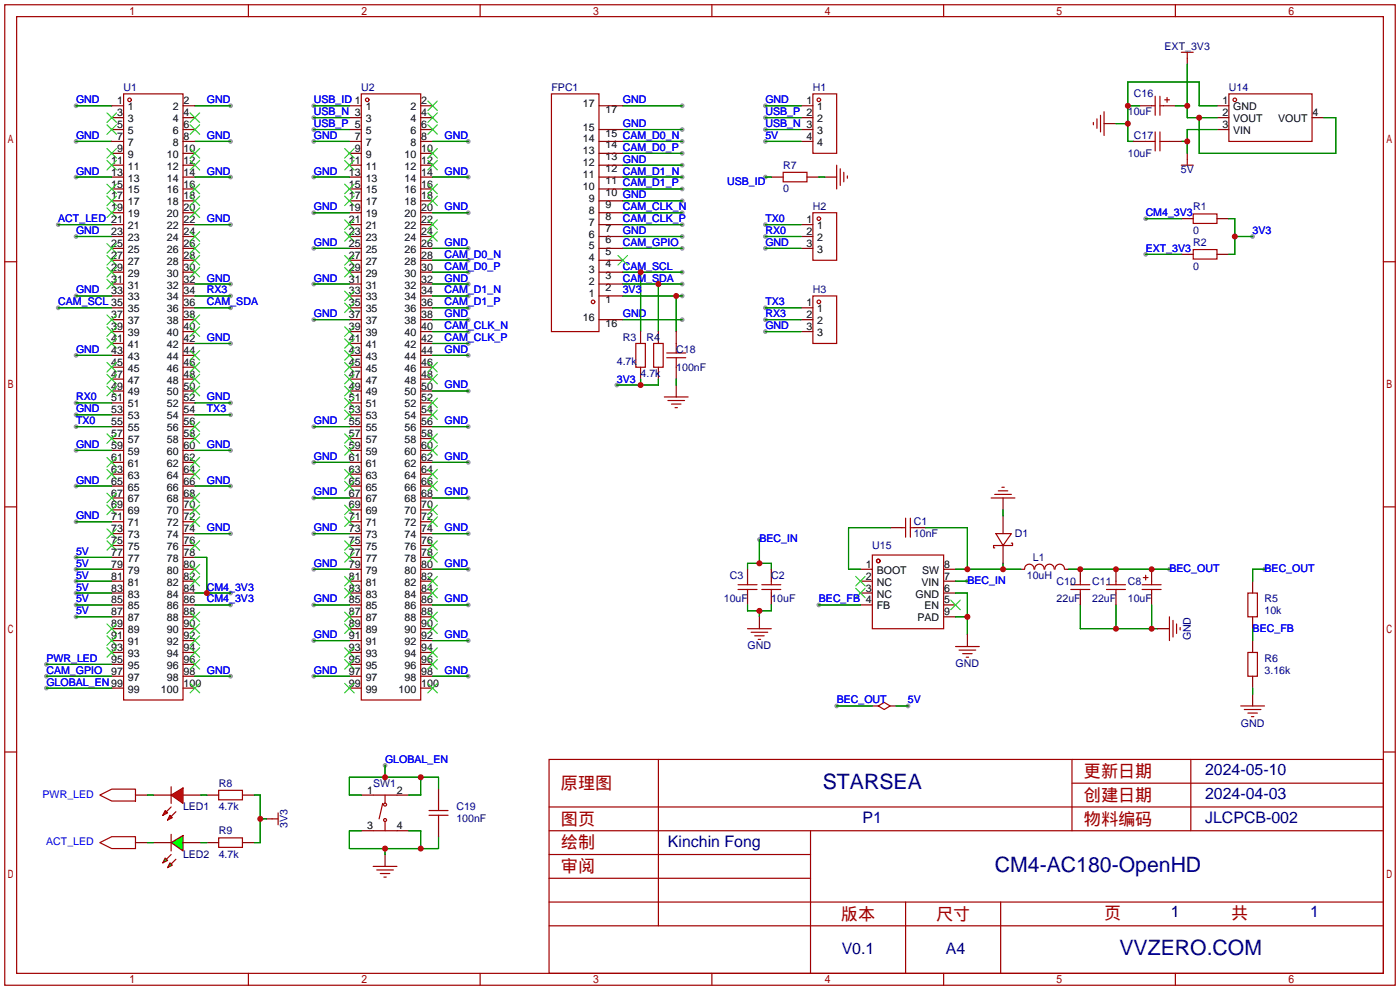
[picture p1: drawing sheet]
<svg xmlns="http://www.w3.org/2000/svg" width="299mm" height="212mm" viewBox="0 0 299 212" stroke-linecap="round" stroke-linejoin="round" font-family="sans-serif">
<g fill="#999">
<circle cx="16.3" cy="22.6" r=".51"/>
<circle cx="49.3" cy="22.6" r=".51"/>
<circle cx="16.3" cy="30.2" r=".51"/>
<circle cx="49.3" cy="30.2" r=".51"/>
<circle cx="16.3" cy="37.8" r=".51"/>
<circle cx="49.3" cy="37.8" r=".51"/>
<circle cx="49.3" cy="48" r=".51"/>
<circle cx="16.3" cy="50.5" r=".51"/>
<circle cx="49.3" cy="60.7" r=".51"/>
<circle cx="16.3" cy="63.2" r=".51"/>
<circle cx="49.3" cy="73.4" r=".51"/>
<circle cx="16.3" cy="75.9" r=".51"/>
<circle cx="49.3" cy="86.1" r=".51"/>
<circle cx="16.3" cy="88.6" r=".51"/>
<circle cx="16.3" cy="96.3" r=".51"/>
<circle cx="49.3" cy="96.3" r=".51"/>
<circle cx="16.3" cy="103.9" r=".51"/>
<circle cx="49.3" cy="103.9" r=".51"/>
<circle cx="16.3" cy="111.5" r=".51"/>
<circle cx="49.3" cy="114" r=".51"/>
<circle cx="49.3" cy="144.5" r=".51"/>
<circle cx="67.1" cy="30.2" r=".51"/>
<circle cx="100.1" cy="30.2" r=".51"/>
<circle cx="67.1" cy="37.8" r=".51"/>
<circle cx="100.1" cy="37.8" r=".51"/>
<circle cx="67.1" cy="45.5" r=".51"/>
<circle cx="100.1" cy="45.5" r=".51"/>
<circle cx="67.1" cy="53.1" r=".51"/>
<circle cx="100.1" cy="53.1" r=".51"/>
<circle cx="67.1" cy="60.7" r=".51"/>
<circle cx="100.1" cy="60.7" r=".51"/>
<circle cx="67.1" cy="68.3" r=".51"/>
<circle cx="100.1" cy="68.3" r=".51"/>
<circle cx="100.1" cy="75.9" r=".51"/>
<circle cx="100.1" cy="83.6" r=".51"/>
<circle cx="67.1" cy="91.2" r=".51"/>
<circle cx="100.1" cy="91.2" r=".51"/>
<circle cx="67.1" cy="98.8" r=".51"/>
<circle cx="67.1" cy="106.4" r=".51"/>
<circle cx="100.1" cy="106.4" r=".51"/>
<circle cx="67.1" cy="114" r=".51"/>
<circle cx="100.1" cy="114" r=".51"/>
<circle cx="67.1" cy="121.7" r=".51"/>
<circle cx="100.1" cy="121.7" r=".51"/>
<circle cx="67.1" cy="129.3" r=".51"/>
<circle cx="100.1" cy="129.3" r=".51"/>
<circle cx="67.1" cy="136.9" r=".51"/>
<circle cx="100.1" cy="136.9" r=".51"/>
<circle cx="67.1" cy="144.5" r=".51"/>
<circle cx="100.1" cy="144.5" r=".51"/>
<circle cx="16.3" cy="119.1" r=".51"/>
<circle cx="16.3" cy="121.7" r=".51"/>
<circle cx="16.3" cy="124.2" r=".51"/>
<circle cx="16.3" cy="126.7" r=".51"/>
<circle cx="16.3" cy="129.3" r=".51"/>
<circle cx="16.3" cy="131.8" r=".51"/>
<circle cx="9.9" cy="142" r=".51"/>
<circle cx="12.4" cy="48" r=".51"/>
<circle cx="67.1" cy="22.6" r=".51"/>
<circle cx="67.1" cy="25.1" r=".51"/>
<circle cx="67.1" cy="27.7" r=".51"/>
<circle cx="145.8" cy="22.6" r=".51"/>
<circle cx="145.8" cy="27.7" r=".51"/>
<circle cx="145.8" cy="35.3" r=".51"/>
<circle cx="145.8" cy="42.9" r=".51"/>
<circle cx="145.8" cy="50.5" r=".51"/>
<circle cx="145.8" cy="68.3" r=".51"/>
<circle cx="145.8" cy="30.2" r=".51"/>
<circle cx="145.8" cy="32.8" r=".51"/>
<circle cx="145.8" cy="37.8" r=".51"/>
<circle cx="145.8" cy="40.4" r=".51"/>
<circle cx="145.8" cy="45.5" r=".51"/>
<circle cx="145.8" cy="48" r=".51"/>
<circle cx="145.8" cy="53.1" r=".51"/>
<circle cx="145.8" cy="58.2" r=".51"/>
<circle cx="145.8" cy="60.7" r=".51"/>
<circle cx="145.8" cy="63.2" r=".51"/>
<circle cx="49.3" cy="126.7" r=".51"/>
<circle cx="49.3" cy="129.3" r=".51"/>
<circle cx="244.9" cy="46.7" r=".51"/>
<circle cx="244.9" cy="54.4" r=".51"/>
<circle cx="267.7" cy="50.5" r=".51"/>
<circle cx="9.9" cy="144.5" r=".51"/>
<circle cx="12.4" cy="65.8" r=".51"/>
<circle cx="49.3" cy="65.8" r=".51"/>
<circle cx="131.8" cy="82.3" r=".51"/>
<circle cx="100.1" cy="55.6" r=".51"/>
<circle cx="100.1" cy="58.2" r=".51"/>
<circle cx="100.1" cy="63.2" r=".51"/>
<circle cx="100.1" cy="65.8" r=".51"/>
<circle cx="100.1" cy="70.9" r=".51"/>
<circle cx="100.1" cy="73.4" r=".51"/>
<circle cx="9.9" cy="147.1" r=".51"/>
<circle cx="82.3" cy="163.6" r=".51"/>
<circle cx="206.8" cy="124.2" r=".51"/>
<circle cx="249.9" cy="121.7" r=".51"/>
<circle cx="270.3" cy="121.7" r=".51"/>
<circle cx="175" cy="129.3" r=".51"/>
<circle cx="163.6" cy="22.6" r=".51"/>
<circle cx="163.6" cy="25.1" r=".51"/>
<circle cx="163.6" cy="27.7" r=".51"/>
<circle cx="163.6" cy="30.2" r=".51"/>
<circle cx="178.8" cy="150.9" r=".51"/>
<circle cx="194.1" cy="150.9" r=".51"/>
<circle cx="163.6" cy="37.8" r=".51"/>
<circle cx="100.1" cy="98.8" r=".51"/>
<circle cx="16.3" cy="91.2" r=".51"/>
<circle cx="16.3" cy="86.1" r=".51"/>
<circle cx="49.3" cy="63.2" r=".51"/>
<circle cx="49.3" cy="88.6" r=".51"/>
<circle cx="163.6" cy="48" r=".51"/>
<circle cx="163.6" cy="50.5" r=".51"/>
<circle cx="163.6" cy="53.1" r=".51"/>
<circle cx="163.6" cy="65.8" r=".51"/>
<circle cx="163.6" cy="68.3" r=".51"/>
<circle cx="163.6" cy="70.9" r=".51"/>
<circle cx="162.3" cy="115.3" r=".51"/>
</g>
<g fill="none" stroke="#a10000" stroke-width=".25">
<path d="M1 1h297.2v209.6h-297.2zM3.6 3.6h292.1v204.4h-292.1zM53.1 1v2.6M102.6 1v2.6M152.1 1v2.6M201.7 1v2.6M251.2 1v2.6M252.5 11.2h2.5M253.7 11.2v1.2M26.4 20.1h12.7v129.5h-12.7zM77.2 20.1h12.7v129.5h-12.7zM173.7 20.1h5.1v12.7h-5.1z"/>
<path d="M233.7 26.2v.5M234.4 25.4v2M235.2 24.6v3.6M236 23.9v5.1M244.9 30.2h2M246.1 22.6h.8M246.9 20.6v4M246.9 28.2v4.1M247.9 20.6v4M247.9 28.2v4.1M247.9 22.6h.8M247.9 30.2h2"/>
<path d="M248.9 21.3h1M249.4 20.8v1M252.5 35.3h2.5M253.7 34v1.3M262.6 20.1h17.8v10.1h-17.8zM1 55.9h2.6M255 45.7h5.1v2.1h-5.1zM255 53.3h5.1v2.1h-5.1zM295.7 55.9h2.5M135.9 73.4h2v5.1h-2zM139.7 73.4h2v5.1h-2zM142.5 76.5h4.1"/>
<path d="M142.5 75.4h4.1M144.5 73.4v2M144.5 76.5v2M142 84.8h5.1M142.7 85.6h3.6M143.5 86.4h2M144.3 87.1h.5M1 108.3h2.6M295.7 108.3h2.5M1 160.7h2.6M36.6 168.1v3.6M117.3 162.3h178.4v45.7h-178.4z"/>
<path d="M117.3 177.5h178.4M117.3 172.5h178.4M140.7 162.3v35.6M173.2 177.5v30.5M229.1 162.3v15.2M229.1 167.4h66.6M254.5 162.3v15.2M295.7 160.7h2.5M117.3 182.6h55.9M117.3 197.9h178.4M117.3 192.8h178.4M117.3 187.7h55.9"/>
<path d="M193.5 192.8v15.2M213.9 192.8v15.2M53.1 208v2.6M102.6 208v2.6M152.1 208v2.6M201.7 208v2.6M251.2 208v2.6"/>
<circle cx="27.7" cy="21.3" r=".38"/>
<circle cx="78.5" cy="21.3" r=".38"/>
<circle cx="175" cy="21.3" r=".38"/>
<circle cx="263.9" cy="21.3" r=".38"/>
</g>
<g fill="none" stroke="#008700" stroke-width=".25">
<path d="M253.7 13.7v11.4h6.4M16.3 22.6h7.6M16.3 30.2h7.6M16.3 37.8h7.6M41.7 22.6h7.6M41.7 30.2h7.6M41.7 37.8h7.6M67.1 22.6h7.6M67.1 30.2h7.6M67.1 37.8h7.6M67.1 25.1h7.6M67.1 27.7h7.6"/>
<path d="M92.5 30.2h7.6M92.5 37.8h7.6M133.1 22.6h12.7M133.1 30.2h12.7M133.1 37.8h12.7M133.1 27.7h12.7M133.1 35.3h12.7M133.1 32.8h12.7M238.5 26.4h2.5M241 22.6h2.6M251.2 22.6h2.5M252.5 30.2h1.2"/>
<path d="M256.3 25.1v7.7h29.2v-7.7h-2.5M260.1 22.6h-3.8v-5.1h-15.3v12.7h1.3M260.1 27.7h-6.4v5.1M12.4 48h11.5M16.3 50.5h7.6M41.7 48h7.6M67.1 45.5h7.6M67.1 53.1h7.6M92.5 45.5h7.6M92.5 53.1h7.6M92.5 58.2h7.6M92.5 55.6h7.6"/>
<path d="M133.1 48h12.7M133.1 50.5h12.7M133.1 45.5h12.7M133.1 53.1h12.7M133.1 42.9h12.7M133.1 40.4h12.7M133.1 58.2h12.7M136.9 58.2v12.7M244.9 46.7h7.6M244.9 54.4h7.6M262.6 46.7h1.3v7.7h-1.3M263.9 50.5h3.8"/>
<path d="M12.4 65.8h11.5M16.3 63.2h7.6M16.3 75.9h7.6M41.7 60.7h7.6M41.7 73.4h7.6M41.7 65.8h7.6M67.1 60.7h7.6M67.1 68.3h7.6M92.5 60.7h7.6M92.5 63.2h7.6M92.5 73.4h7.6M92.5 75.9h7.6"/>
<path d="M92.5 68.3h7.6M92.5 65.8h7.6M92.5 70.9h7.6M133.1 60.7h12.7M133.1 63.2h12.7M133.1 68.3h12.7M140.7 60.7v10.2M144.5 63.2v7.7M16.3 88.6h7.6M16.3 96.3h7.6M41.7 86.1h7.6M41.7 96.3h7.6"/>
<path d="M67.1 91.2h7.6M67.1 98.8h7.6M92.5 83.6h7.6M92.5 91.2h7.6M136.9 81v1.3M140.7 81v1.3h-8.9M144.5 81v1.3M16.3 103.9h7.6M16.3 111.5h7.6M16.3 119.1h7.6M41.7 103.9h7.6M41.7 114h7.6"/>
<path d="M41.7 119.1h2.5v7.6M67.1 114h7.6M67.1 106.4h7.6M92.5 114h7.6M92.5 106.4h7.6M16.3 121.7h7.6M16.3 129.3h7.6M16.3 124.2h7.6M16.3 126.7h7.6M16.3 131.8h7.6M41.7 129.3h7.6M41.7 126.7h7.6"/>
<path d="M67.1 121.7h7.6M67.1 129.3h7.6M67.1 136.9h7.6M92.5 121.7h7.6M92.5 129.3h7.6M92.5 136.9h7.6M9.9 144.5h14M9.9 142h14M9.9 147.1h14M41.7 144.5h7.6M67.1 144.5h7.6M92.5 144.5h7.6"/>
</g>
<g fill="none" stroke="#870000" stroke-width=".25">
<path d="M253.7 12.4v1.3M23.9 22.6h2.5M23.9 25.1h2.5M23.9 27.7h2.5M23.9 30.2h2.5M23.9 32.8h2.5M23.9 35.3h2.5M23.9 37.8h2.5M39.1 22.6h2.6M39.1 25.1h2.6M39.1 27.7h2.6M39.1 30.2h2.6"/>
<path d="M39.1 32.8h2.6M39.1 35.3h2.6M39.1 37.8h2.6M74.7 22.6h2.5M74.7 25.1h2.5M74.7 27.7h2.5M74.7 30.2h2.5M74.7 32.8h2.5M74.7 35.3h2.5M74.7 37.8h2.5M89.9 22.6h2.6M89.9 25.1h2.6"/>
<path d="M89.9 27.7h2.6M89.9 30.2h2.6M89.9 32.8h2.6M89.9 35.3h2.6M89.9 37.8h2.6M171.2 22.6h2.5M171.2 25.1h2.5M171.2 27.7h2.5M171.2 30.2h2.5M236 26.4h2.5M242.3 30.2h2.6M243.6 22.6h2.5"/>
<path d="M248.7 22.6h2.5M249.9 30.2h2.6M253.7 32.8v1.2M260.1 22.6h2.5M260.1 25.1h2.5M260.1 27.7h2.5M280.4 25.1h2.6M23.9 40.4h2.5M23.9 42.9h2.5M23.9 45.5h2.5M23.9 48h2.5M23.9 50.5h2.5"/>
<path d="M23.9 53.1h2.5M23.9 55.6h2.5M23.9 58.2h2.5M39.1 40.4h2.6M39.1 42.9h2.6M39.1 45.5h2.6M39.1 48h2.6M39.1 50.5h2.6M39.1 53.1h2.6M39.1 55.6h2.6M39.1 58.2h2.6M74.7 40.4h2.5"/>
<path d="M74.7 42.9h2.5M74.7 45.5h2.5M74.7 48h2.5M74.7 50.5h2.5M74.7 53.1h2.5M74.7 55.6h2.5M74.7 58.2h2.5M89.9 40.4h2.6M89.9 42.9h2.6M89.9 45.5h2.6M89.9 48h2.6M89.9 50.5h2.6"/>
<path d="M89.9 53.1h2.6M89.9 55.6h2.6M89.9 58.2h2.6M252.5 46.7h2.5M252.5 54.4h2.5M260.1 46.7h2.5M260.1 54.4h2.5M23.9 60.7h2.5M23.9 63.2h2.5M23.9 65.8h2.5M23.9 68.3h2.5M23.9 70.9h2.5"/>
<path d="M23.9 73.4h2.5M23.9 75.9h2.5M23.9 78.5h2.5M39.1 60.7h2.6M39.1 63.2h2.6M39.1 65.8h2.6M39.1 68.3h2.6M39.1 70.9h2.6M39.1 73.4h2.6M39.1 75.9h2.6M39.1 78.5h2.6M74.7 60.7h2.5"/>
<path d="M74.7 63.2h2.5M74.7 65.8h2.5M74.7 68.3h2.5M74.7 70.9h2.5M74.7 73.4h2.5M74.7 75.9h2.5M74.7 78.5h2.5M89.9 60.7h2.6M89.9 63.2h2.6M89.9 65.8h2.6M89.9 68.3h2.6M89.9 70.9h2.6"/>
<path d="M89.9 73.4h2.6M89.9 75.9h2.6M89.9 78.5h2.6M136.9 70.9v2.5M136.9 78.5v2.5M140.7 70.9v2.5M140.7 78.5v2.5M144.5 70.9v2.5M144.5 78.5v2.5M23.9 98.8h2.5M23.9 96.3h2.5M23.9 93.7h2.5"/>
<path d="M23.9 91.2h2.5M23.9 81h2.5M23.9 88.6h2.5M23.9 83.6h2.5M23.9 86.1h2.5M39.1 98.8h2.6M39.1 96.3h2.6M39.1 93.7h2.6M39.1 91.2h2.6M39.1 81h2.6M39.1 88.6h2.6M39.1 83.6h2.6"/>
<path d="M39.1 86.1h2.6M74.7 98.8h2.5M74.7 96.3h2.5M74.7 93.7h2.5M74.7 91.2h2.5M74.7 81h2.5M74.7 88.6h2.5M74.7 83.6h2.5M74.7 86.1h2.5M89.9 98.8h2.6M89.9 96.3h2.6M89.9 93.7h2.6"/>
<path d="M89.9 91.2h2.6M89.9 81h2.6M89.9 88.6h2.6M89.9 83.6h2.6M89.9 86.1h2.6M144.5 82.3v2.5M23.9 119.1h2.5M23.9 116.6h2.5M23.9 114h2.5M23.9 111.5h2.5M23.9 109h2.5M23.9 106.4h2.5"/>
<path d="M23.9 103.9h2.5M23.9 101.3h2.5M39.1 119.1h2.6M39.1 116.6h2.6M39.1 114h2.6M39.1 111.5h2.6M39.1 109h2.6M39.1 106.4h2.6M39.1 103.9h2.6M39.1 101.3h2.6M74.7 119.1h2.5M74.7 116.6h2.5"/>
<path d="M74.7 114h2.5M74.7 111.5h2.5M74.7 109h2.5M74.7 106.4h2.5M74.7 103.9h2.5M74.7 101.3h2.5M89.9 119.1h2.6M89.9 116.6h2.6M89.9 114h2.6M89.9 111.5h2.6M89.9 109h2.6M89.9 106.4h2.6"/>
<path d="M89.9 103.9h2.6M89.9 101.3h2.6M23.9 139.4h2.5M23.9 136.9h2.5M23.9 134.4h2.5M23.9 131.8h2.5M23.9 129.3h2.5M23.9 126.7h2.5M23.9 124.2h2.5M23.9 121.7h2.5M39.1 139.4h2.6M39.1 136.9h2.6"/>
<path d="M39.1 134.4h2.6M39.1 131.8h2.6M39.1 129.3h2.6M39.1 126.7h2.6M39.1 124.2h2.6M39.1 121.7h2.6M74.7 139.4h2.5M74.7 136.9h2.5M74.7 134.4h2.5M74.7 131.8h2.5M74.7 129.3h2.5M74.7 126.7h2.5"/>
<path d="M74.7 124.2h2.5M74.7 121.7h2.5M89.9 139.4h2.6M89.9 136.9h2.6M89.9 134.4h2.6M89.9 131.8h2.6M89.9 129.3h2.6M89.9 126.7h2.6M89.9 124.2h2.6M89.9 121.7h2.6M23.9 147.1h2.5M23.9 144.5h2.5"/>
<path d="M23.9 142h2.5M39.1 147.1h2.6M39.1 144.5h2.6M39.1 142h2.6M74.7 147.1h2.5M74.7 144.5h2.5M74.7 142h2.5M89.9 147.1h2.6M89.9 144.5h2.6M89.9 142h2.6"/>
</g>
<g fill="none" stroke="#3c3" stroke-width=".25">
<path d="M22.9 24.1l2 2.1M22.9 26.7l2 2M22.9 31.8l2 2M22.9 34.3l2 2M22.9 39.4l2 2M24.9 24.1l-2 2.1M24.9 26.7l-2 2M24.9 31.8l-2 2M24.9 34.3l-2 2M24.9 39.4l-2 2M40.6 39.4l2.1 2M40.6 34.3l2.1 2"/>
<path d="M40.6 31.8l2.1 2M40.6 26.7l2.1 2M40.6 24.1l2.1 2.1M42.7 24.1l-2.1 2.1M42.7 26.7l-2.1 2M42.7 39.4l-2.1 2M42.7 34.3l-2.1 2M42.7 31.8l-2.1 2M73.7 31.8l2 2M73.7 34.3l2 2M73.7 39.4l2 2M75.7 31.8l-2 2"/>
<path d="M75.7 34.3l-2 2M75.7 39.4l-2 2M91.4 39.4l2.1 2M91.4 34.3l2.1 2M91.4 31.8l2.1 2M91.4 26.7l2.1 2M91.4 24.1l2.1 2.1M91.4 21.6l2.1 2M93.5 39.4l-2.1 2M93.5 31.8l-2.1 2M93.5 26.7l-2.1 2M93.5 21.6l-2.1 2"/>
<path d="M93.5 34.3l-2.1 2M93.5 24.1l-2.1 2.1M22.9 41.9l2 2M22.9 44.4l2 2.1M22.9 52.1l2 2M22.9 54.6l2 2M22.9 57.2l2 2M22.9 59.7l2 2M24.9 41.9l-2 2M24.9 44.4l-2 2.1M24.9 52.1l-2 2M24.9 54.6l-2 2"/>
<path d="M24.9 57.2l-2 2M24.9 59.7l-2 2M40.6 41.9l2.1 2M40.6 49.5l2.1 2.1M40.6 57.2l2.1 2M40.6 54.6l2.1 2M40.6 52.1l2.1 2M40.6 44.4l2.1 2.1M42.7 41.9l-2.1 2M42.7 49.5l-2.1 2.1M42.7 52.1l-2.1 2M42.7 54.6l-2.1 2"/>
<path d="M42.7 57.2l-2.1 2M42.7 44.4l-2.1 2.1M73.7 41.9l2 2M73.7 47l2 2M73.7 49.5l2 2.1M73.7 54.6l2 2M73.7 57.2l2 2M75.7 57.2l-2 2M75.7 49.5l-2 2.1M75.7 41.9l-2 2M75.7 54.6l-2 2M75.7 47l-2 2"/>
<path d="M91.4 49.5l2.1 2.1M91.4 47l2.1 2M91.4 41.9l2.1 2M93.5 47l-2.1 2M93.5 41.9l-2.1 2M93.5 49.5l-2.1 2.1M22.9 67.3l2 2M22.9 69.8l2 2.1M22.9 72.4l2 2M22.9 77.5l2 2M24.9 67.3l-2 2M24.9 69.8l-2 2.1"/>
<path d="M24.9 72.4l-2 2M24.9 77.5l-2 2M40.6 77.5l2.1 2M40.6 74.9l2.1 2.1M40.6 69.8l2.1 2.1M40.6 67.3l2.1 2M42.7 77.5l-2.1 2M42.7 74.9l-2.1 2.1M42.7 69.8l-2.1 2.1M42.7 67.3l-2.1 2M73.7 62.2l2 2.1M73.7 64.8l2 2"/>
<path d="M73.7 69.8l2 2.1M73.7 72.4l2 2M73.7 74.9l2 2.1M73.7 77.5l2 2M75.7 77.5l-2 2M75.7 74.9l-2 2.1M75.7 72.4l-2 2M75.7 64.8l-2 2M75.7 62.2l-2 2.1M75.7 69.8l-2 2.1M91.4 77.5l2.1 2M93.5 77.5l-2.1 2"/>
<path d="M22.9 92.7l2 2M22.9 80l2 2M22.9 82.5l2 2.1M22.9 97.8l2 2M24.9 80l-2 2M24.9 82.5l-2 2.1M24.9 97.8l-2 2M24.9 92.7l-2 2M40.6 97.8l2.1 2M40.6 92.7l2.1 2M40.6 90.2l2.1 2M40.6 82.5l2.1 2.1"/>
<path d="M40.6 80l2.1 2M42.7 97.8l-2.1 2M42.7 92.7l-2.1 2M42.7 90.2l-2.1 2M42.7 82.5l-2.1 2.1M42.7 80l-2.1 2M73.7 82.5l2 2.1M73.7 80l2 2M73.7 85.1l2 2M73.7 87.6l2 2.1M73.7 92.7l2 2M73.7 95.2l2 2.1"/>
<path d="M75.7 87.6l-2 2.1M75.7 82.5l-2 2.1M75.7 85.1l-2 2M75.7 80l-2 2M75.7 95.2l-2 2.1M75.7 92.7l-2 2M91.4 95.2l2.1 2.1M91.4 92.7l2.1 2M91.4 87.6l2.1 2.1M91.4 85.1l2.1 2M91.4 80l2.1 2M93.5 85.1l-2.1 2"/>
<path d="M93.5 80l-2.1 2M93.5 95.2l-2.1 2.1M93.5 92.7l-2.1 2M93.5 87.6l-2.1 2.1M22.9 115.6l2 2M22.9 100.3l2 2.1M22.9 105.4l2 2M22.9 107.9l2 2.1M22.9 113l2 2.1M24.9 115.6l-2 2M24.9 107.9l-2 2.1M24.9 100.3l-2 2.1"/>
<path d="M24.9 105.4l-2 2M24.9 113l-2 2.1M40.6 115.6l2.1 2M40.6 110.5l2.1 2M40.6 107.9l2.1 2.1M40.6 105.4l2.1 2M40.6 100.3l2.1 2.1M42.7 115.6l-2.1 2M42.7 110.5l-2.1 2M42.7 107.9l-2.1 2.1M42.7 105.4l-2.1 2M42.7 100.3l-2.1 2.1"/>
<path d="M73.7 100.3l2 2.1M73.7 102.9l2 2M73.7 107.9l2 2.1M73.7 110.5l2 2M73.7 115.6l2 2M73.7 118.1l2 2M75.7 107.9l-2 2.1M75.7 102.9l-2 2M75.7 100.3l-2 2.1M75.7 118.1l-2 2M75.7 110.5l-2 2M75.7 115.6l-2 2"/>
<path d="M91.4 118.1l2.1 2M91.4 115.6l2.1 2M91.4 110.5l2.1 2M91.4 107.9l2.1 2.1M91.4 102.9l2.1 2M91.4 100.3l2.1 2.1M93.5 118.1l-2.1 2M93.5 115.6l-2.1 2M93.5 110.5l-2.1 2M93.5 107.9l-2.1 2.1M93.5 102.9l-2.1 2M93.5 100.3l-2.1 2.1"/>
<path d="M22.9 133.4l2 2M22.9 135.9l2 2M22.9 138.4l2 2.1M24.9 138.4l-2 2.1M24.9 133.4l-2 2M24.9 135.9l-2 2M40.6 138.4l2.1 2.1M40.6 135.9l2.1 2M40.6 133.4l2.1 2M40.6 130.8l2.1 2M40.6 123.2l2.1 2M40.6 120.6l2.1 2.1"/>
<path d="M42.7 138.4l-2.1 2.1M42.7 135.9l-2.1 2M42.7 133.4l-2.1 2M42.7 130.8l-2.1 2M42.7 123.2l-2.1 2M42.7 120.6l-2.1 2.1M73.7 123.2l2 2M73.7 125.7l2 2.1M73.7 130.8l2 2M73.7 133.4l2 2M73.7 138.4l2 2.1M75.7 133.4l-2 2"/>
<path d="M75.7 125.7l-2 2.1M75.7 123.2l-2 2M75.7 130.8l-2 2M75.7 138.4l-2 2.1M91.4 138.4l2.1 2.1M91.4 133.4l2.1 2M91.4 130.8l2.1 2M91.4 125.7l2.1 2.1M91.4 123.2l2.1 2M93.5 138.4l-2.1 2.1M93.5 133.4l-2.1 2M93.5 130.8l-2.1 2"/>
<path d="M93.5 125.7l-2.1 2.1M93.5 123.2l-2.1 2M40.6 146.1l2.1 2M40.6 141l2.1 2M42.7 146.1l-2.1 2M42.7 141l-2.1 2M73.7 141l2 2M73.7 146.1l2 2M75.7 141l-2 2M75.7 146.1l-2 2M91.4 146.1l2.1 2M91.4 141l2.1 2"/>
<path d="M93.5 146.1l-2.1 2M93.5 141l-2.1 2"/>
</g>
<g fill="#f00" stroke="#a10000" stroke-width=".25">
<path d="M36.6 169.9l2.5-1.5v3.3z"/>
<path d="M36.3 174.2l.5 .6-1 .5z"/>
<path d="M35.3 173.2l.5 .5-1 .5z"/>
</g>
<path d="M36.6 172.5l-1 1M36.6 178.3v3.6M37.6 173.5l-1 1" fill="none" stroke="#a10000" stroke-width=".25"/>
<path d="M32.8 169.9h3.8M39.1 169.9h3.8" fill="none" stroke="#870000" stroke-width=".25"/>
<g fill="#0f0" stroke="#a10000" stroke-width=".25">
<path d="M36.6 180.1l2.5-1.5v3.3z"/>
<path d="M36.3 184.4l.5 .5-1 .5z"/>
<path d="M35.3 183.4l.5 .5-1 .5z"/>
</g>
<g fill="none" stroke="#a10000" stroke-width=".25">
<path d="M117.9 20.1h10.1v50.8h-10.1zM167.4 36.8h5.1v2.1h-5.1zM178.8 35.3v5.1M179.6 36.1v3.5M180.3 36.8v2.1M181.1 37.6v.5M173.7 45.5h5.1v10.1h-5.1zM173.7 63.2h5.1v10.2h-5.1zM186.4 118.6h15.3v15.8h-15.3zM192.8 112.8h.7M193.5 110.7v4.1M194.6 110.7v4.1"/>
<path d="M194.6 112.8h.7M211.8 106.4h5.1M212.6 105.7h3.6M212.9 114h3.3l-1.8 2.6zM213.4 104.9h2M214.1 104.1h.5M216.2 116.1h.2v.5h-4.1v.5h.3M157.7 125h4.1M157.7 126h4.1M159.8 124.2v.8M159.8 126v.7M159.8 134.4h5"/>
<path d="M160.5 135.1h3.6M161.3 135.9h2M162.1 136.7h.5M162.8 125h4.1M162.8 126h4.1M164.8 124.2v.8M164.8 126v.7M204.2 138.2h5.1M205 138.9h3.5M205.7 139.7h2.1M219 121.7a1.01 1.01 0 0 1 1-1.1 1.01 1.01 0 0 1 1 1.1M221.1 121.7a1.01 1.01 0 0 1 1-1.1 1.01 1.01 0 0 1 1.1 1.1"/>
<path d="M223.3 121.7a1.01 1.01 0 0 1 1-1.1 1.01 1.01 0 0 1 1 1.1M225.5 121.7a1.01 1.01 0 0 1 1-1.1 1.01 1.01 0 0 1 1 1.1M228.9 125h4M228.9 126h4M230.9 124.2v.8M230.9 126v.7M236.5 125h4M236.5 126h4M238.5 124.2v.8M238.5 126v.7M244.1 125h4.1M244.1 126h4.1"/>
<path d="M244.3 123.4h1.1M244.9 122.9v1.1M246.1 124.2v.8M246.1 126v.7M249.9 131.8v5.1M250.7 132.6v3.5M251.5 133.4v2M252.2 134.1v.5M266.7 126.7h2v5.1h-2zM266.7 139.4h2v5.1h-2zM187.7 150.9l1.3-.8 1.2 .8-1.2 .7zM206.5 140.5h.5"/>
<path d="M265.2 150.9h5.1M265.9 151.6h3.6M266.7 152.4h2M267.5 153.2h.5M21.3 169.9l2.6-1.2h5.1v2.5h-5.1zM46.7 168.9h5.1v2h-5.1zM46.7 179.1h5.1v2h-5.1zM58.2 175h1.2M59.4 173.7v2.6M79.8 177.5h5M79.8 169.9h5M81.8 171.7l-.8 3.3"/>
<path d="M82.3 169.9v1.8M82.3 175.8v1.7M91.7 174.2h4.1M91.7 173.2h4.1M93.7 171.2v2M93.7 174.2v2.1M21.3 180.1l2.6-1.3h5.1v2.6h-5.1zM36.6 182.6l-1 1M37.6 183.6l-1 1.1M79.8 185.2h5M80.5 185.9h3.6M81.3 186.7h2"/>
<path d="M82 187.5h.5"/>
<circle cx="175" cy="46.7" r=".38"/>
<circle cx="126.7" cy="64.5" r=".38"/>
<circle cx="175" cy="64.5" r=".38"/>
<circle cx="187.7" cy="119.9" r=".38"/>
<circle cx="82.3" cy="172" r=".32"/>
<circle cx="82.3" cy="175.3" r=".32"/>
</g>
<g fill="none" stroke="#870000" stroke-width=".25">
<path d="M128 37.8h5.1M128 35.3h5.1M128 32.8h5.1M128 30.2h5.1M128 27.7h5.1M128 22.6h5.1M164.8 37.8h2.6M172.5 37.8h2.5M176.3 37.8h2.5M128 58.2h5.1M128 55.6h5.1M128 53.1h5.1"/>
<path d="M128 50.5h5.1M128 48h5.1M128 45.5h5.1M128 42.9h5.1M128 40.4h5.1M171.2 53.1h2.5M171.2 50.5h2.5M171.2 48h2.5M128 63.2h5.1M128 60.7h5.1M128 68.3h5.1M171.2 68.3h2.5"/>
<path d="M171.2 65.8h2.5M171.2 70.9h2.5M190.2 112.8h2.6M195.3 112.8h2.6M214.4 106.4v2.6M214.4 110.2v3.8M214.4 116.6v3.8M159.8 121.7v2.5M159.8 126.7v2.6M162.3 131.8v2.6M164.8 121.7v2.5M164.8 126.7v2.6"/>
<path d="M183.9 121.7h2.5M183.9 124.2h2.5M183.9 126.7h2.5M183.9 129.3h2.5M201.7 121.7h2.5M201.7 124.2h2.5M201.7 126.7h2.5M201.7 129.3h2.5M201.7 131.8h2.5M206.8 135.6v2.6M218.2 121.7h.7M227.6 121.7h.7"/>
<path d="M230.9 121.7v2.5M230.9 126.7v2.6M238.5 121.7v2.5M238.5 126.7v2.6M246.1 121.7v2.5M246.1 126.7v2.6M247.4 134.4h2.5M267.7 124.2v2.5M267.7 131.8v2.6M267.7 136.9v2.5M186.4 150.9h1.3M190.2 150.9h1.3"/>
<path d="M267.7 144.5v2.6M267.7 148.3v2.6M29 169.9h2.5M44.2 169.9h2.5M51.8 169.9h2.6M56.9 175h1.3M77.2 169.9h2.6M77.2 177.5h2.6M84.8 169.9h2.6M84.8 177.5h2.6M93.7 168.7v2.5M93.7 176.3v2.5"/>
<path d="M29 180.1h2.5M32.8 180.1h3.8M39.1 180.1h3.8M44.2 180.1h2.5M51.8 180.1h2.6M82.3 182.6v2.6"/>
</g>
<g fill="none" stroke="#008700" stroke-width=".25">
<path d="M163.6 22.6h7.6M163.6 25.1h7.6M163.6 27.7h7.6M163.6 30.2h7.6M163.6 37.8h1.2M175 37.8h1.3M163.6 48h7.6M163.6 50.5h7.6M163.6 53.1h7.6M41.7 63.2h7.6M163.6 65.8h7.6M163.6 68.3h7.6"/>
<path d="M163.6 70.9h7.6M16.3 91.2h7.6M16.3 86.1h7.6M41.7 88.6h7.6M92.5 98.8h7.6M162.3 115.3v5.1M190.2 112.8h-8.8v8.9h2.5M197.9 112.8h8.9v8.9M214.4 109v1.2M159.8 121.7v-1.3h5v1.3M159.8 129.3v1.3h5v-1.3M162.3 130.6v1.2"/>
<path d="M175 129.3h8.9M204.2 124.2h2.6M204.2 126.7h2.6v8.9M204.2 131.8h2.6M204.2 121.7h14M214.4 120.4v1.3M228.3 121.7h21.6M230.9 129.3v5.1h16.5M238.5 129.3v5.1M246.1 129.3v5.1M267.7 134.4v2.5M270.3 121.7h-2.6v2.5"/>
<path d="M178.8 150.9h7.6M191.5 150.9h2.6M267.7 147.1v1.2M31.5 169.9h1.3M42.9 169.9h1.3M54.4 169.9h1.2v10.2h-1.2M55.6 175h1.3M77.2 177.5h-2.5v3.9h19v-2.6M82.3 163.6v2.5M87.4 177.5h2.5v3.9M89.9 166.1v3.8h-2.5M93.7 168.7v-2.6h-19v3.8h2.5"/>
<path d="M31.5 180.1h1.3M42.9 180.1h1.3M82.3 181.4v1.2"/>
</g>
<path d="M132.1 54.6l2 2M134.1 54.6l-2 2M182.9 123.2l2 2M182.9 125.7l2 2.1M184.9 123.2l-2 2M184.9 125.7l-2 2.1M203.2 128.3l2 2M205.2 128.3l-2 2" fill="none" stroke="#3c3" stroke-width=".25"/>
<g fill="#c00">
<circle cx="136.9" cy="58.2" r=".63"/>
<circle cx="140.7" cy="60.7" r=".63"/>
<circle cx="144.5" cy="63.2" r=".63"/>
<circle cx="241" cy="26.4" r=".63"/>
<circle cx="241" cy="22.6" r=".63"/>
<circle cx="253.7" cy="22.6" r=".63"/>
<circle cx="256.3" cy="25.1" r=".63"/>
<circle cx="253.7" cy="30.2" r=".63"/>
<circle cx="44.2" cy="126.7" r=".63"/>
<circle cx="263.9" cy="50.5" r=".63"/>
<circle cx="136.9" cy="82.3" r=".63"/>
<circle cx="82.3" cy="166.1" r=".63"/>
<circle cx="89.9" cy="166.1" r=".63"/>
<circle cx="89.9" cy="181.4" r=".63"/>
<circle cx="82.3" cy="181.4" r=".63"/>
<circle cx="206.8" cy="131.8" r=".63"/>
<circle cx="206.8" cy="121.7" r=".63"/>
<circle cx="214.4" cy="121.7" r=".63"/>
<circle cx="230.9" cy="121.7" r=".63"/>
<circle cx="238.5" cy="121.7" r=".63"/>
<circle cx="246.1" cy="121.7" r=".63"/>
<circle cx="246.1" cy="134.4" r=".63"/>
<circle cx="238.5" cy="134.4" r=".63"/>
<circle cx="55.6" cy="175" r=".63"/>
<circle cx="162.3" cy="120.4" r=".63"/>
<circle cx="162.3" cy="130.6" r=".63"/>
</g>
<g font-size="4.5" fill="#000080">
<text x="175.8" y="168.6">STARSEA</text>
<text x="212.6" y="186.3">CM4-AC180-OpenHD</text>
<text x="239.3" y="204.1">VVZERO.COM</text>
</g>
<g font-size="3.7" fill="#a00000">
<text x="231.6" y="166.1">更新日期</text>
<text x="119.9" y="168.6">原理图</text>
<text x="231.6" y="171.2">创建日期</text>
<text x="119.9" y="176.3">图页</text>
<text x="231.6" y="176.3">物料编码</text>
<text x="119.9" y="181.3">绘制</text>
<text x="119.9" y="186.4">审阅</text>
<text x="179.7" y="196.6">版本</text>
<text x="200" y="196.6">尺寸</text>
<text x="236" y="196.3">页</text>
<text x="263.1" y="196.3">共</text>
</g>
<g font-size="3.4" fill="#000080">
<text x="257.6" y="165.7">2024-05-10</text>
<text x="257.6" y="170.8">2024-04-03</text>
<text x="184.4" y="175.9">P1</text>
<text x="257.6" y="175.9">JLCPCB-002</text>
<text x="142.7" y="181">Kinchin Fong</text>
<text x="250.3" y="196">1</text>
<text x="280" y="196">1</text>
<text x="179.9" y="203.8">V0.1</text>
<text x="202.1" y="203.8">A4</text>
</g>
<g font-size="2.3" fill="#000080">
<text x="248.9" y="10.6">EXT_3V3</text>
<text x="26.4" y="19.5">U1</text>
<text x="77.2" y="19.5">U2</text>
<text x="117.9" y="19.5">FPC1</text>
<text x="173.7" y="19.5">H1</text>
<text x="242.3" y="20.8">C16</text>
<text x="262.6" y="19.5">U14</text>
<text x="241" y="24.6">10uF</text>
<text x="242.3" y="29.7">C17</text>
<text x="241" y="33.5">10uF</text>
<text x="167.4" y="36">R7</text>
<text x="167.4" y="41.1">0</text>
<text x="252.4" y="37">5V</text>
<text x="173.7" y="44.9">H2</text>
<text x="255" y="44.9">R1</text>
<text x="255" y="50">0</text>
<text x="255" y="52.5">R2</text>
<text x="255" y="57.6">0</text>
<text x="173.7" y="62.7">H3</text>
<text x="131.8" y="77.9">4.7k</text>
<text x="133.1" y="72.9">R3</text>
<text x="138.2" y="72.9">R4</text>
<text x="144.5" y="75.4">C18</text>
<text x="136.9" y="80.5">4.7k</text>
<text x="144.5" y="79.2">100nF</text>
<text x="195.3" y="112.2">C1</text>
<text x="186.4" y="117.3">U15</text>
<text x="195.3" y="114.8">10nF</text>
<text x="216.9" y="114.8">D1</text>
<text x="220.7" y="119.9">L1</text>
<text x="156" y="123.7">C3</text>
<text x="164.8" y="123.7">C2</text>
<text x="219.5" y="123.7">10uH</text>
<text x="225.8" y="124.9">C10</text>
<text x="233.4" y="124.9">C11</text>
<text x="241" y="124.9">C8</text>
<text x="154.7" y="128.7">10uF</text>
<text x="164.8" y="128.7">10uF</text>
<text x="225.8" y="128.7">22uF</text>
<text x="233.4" y="128.7">22uF</text>
<text x="241" y="128.7">10uF</text>
<text x="270.3" y="131.3">10k</text>
<text x="270.3" y="128.7">R5</text>
<text x="254.5" y="136.9" transform="rotate(-90 254.5 136.9)">GND</text>
<text x="159.8" y="138.8">GND</text>
<text x="204.2" y="142.6">GND</text>
<text x="270.3" y="144">3.16k</text>
<text x="270.3" y="141.4">R6</text>
<text x="265.2" y="155.3">GND</text>
<text x="39.1" y="173.2">LED1</text>
<text x="46.7" y="168.1">R8</text>
<text x="46.7" y="173.2">4.7k</text>
<text x="79.8" y="168.1">SW1</text>
<text x="97.5" y="173.2">C19</text>
<text x="46.7" y="178.3">R9</text>
<text x="61.4" y="177" transform="rotate(-90 61.4 177)">3V3</text>
<text x="97.5" y="175.7">100nF</text>
<text x="39.1" y="183.4">LED2</text>
<text x="46.7" y="183.4">4.7k</text>
</g>
<g font-size="2.3" fill="#00f">
<text x="16.3" y="22.1">GND</text>
<text x="44.2" y="22.1">GND</text>
<text x="67.1" y="22.1">USB_ID 1</text>
<text x="133.1" y="22.1">GND</text>
<text x="163.6" y="22.1">GND</text>
<text x="16.3" y="29.7">GND</text>
<text x="44.2" y="29.7">GND</text>
<text x="67.1" y="29.7">GND</text>
<text x="67.1" y="24.6">USB_N 3</text>
<text x="67.1" y="27.1">USB_P 5</text>
<text x="95" y="29.7">GND</text>
<text x="133.1" y="27.1">GND</text>
<text x="163.6" y="24.6">USB_P 2</text>
<text x="163.6" y="27.1">USB_N 3</text>
<text x="163.6" y="29.7">5V</text>
<text x="16.3" y="37.3">GND</text>
<text x="44.2" y="37.3">GND</text>
<text x="67.1" y="37.3">GND</text>
<text x="95" y="37.3">GND</text>
<text x="155.4" y="39.6">USB_ID</text>
<text x="12.4" y="47.5">ACT_LED 21</text>
<text x="44.2" y="47.5">GND</text>
<text x="67.1" y="44.9">GND</text>
<text x="95" y="44.9">GND</text>
<text x="133.1" y="44.9">CAM_CLK_N</text>
<text x="133.1" y="47.5">CAM_CLK_P</text>
<text x="163.6" y="47.5">TX0</text>
<text x="244.9" y="46.2">CM4_3V3</text>
<text x="16.3" y="50">GND</text>
<text x="67.1" y="52.5">GND</text>
<text x="95" y="52.5">GND</text>
<text x="133.1" y="50">GND</text>
<text x="133.1" y="52.5">CAM_GPIO</text>
<text x="163.6" y="50">RX0</text>
<text x="163.6" y="52.5">GND</text>
<text x="244.9" y="53.8">EXT_3V3</text>
<text x="267.7" y="50">3V3</text>
<text x="95" y="55.1">CAM_D0_N</text>
<text x="95" y="57.6">CAM_D0_P</text>
<text x="133.1" y="57.6">CAM_SCL</text>
<text x="12.4" y="65.2">CAM_SCL 35</text>
<text x="16.3" y="62.7">GND</text>
<text x="44.2" y="60.2">GND</text>
<text x="44.2" y="65.2">CAM_SDA</text>
<text x="44.2" y="62.7">RX3</text>
<text x="67.1" y="60.2">GND</text>
<text x="95" y="60.2">GND</text>
<text x="95" y="62.7">CAM_D1_N</text>
<text x="95" y="65.2">CAM_D1_P</text>
<text x="133.1" y="60.2">CAM_SDA</text>
<text x="133.1" y="62.7">3V3</text>
<text x="163.6" y="65.2">TX3</text>
<text x="67.1" y="67.8">GND</text>
<text x="95" y="67.8">GND</text>
<text x="95" y="70.3">CAM_CLK_N</text>
<text x="133.1" y="67.8">GND</text>
<text x="163.6" y="67.8">RX3</text>
<text x="163.6" y="70.3">GND</text>
<text x="16.3" y="75.4">GND</text>
<text x="44.2" y="72.9">GND</text>
<text x="95" y="75.4">GND</text>
<text x="95" y="72.9">CAM_CLK_P</text>
<text x="95" y="83">GND</text>
<text x="131.8" y="81.8">3V3</text>
<text x="16.3" y="88.1">GND</text>
<text x="16.3" y="85.6">RX0</text>
<text x="44.2" y="85.6">GND</text>
<text x="44.2" y="88.1">TX3</text>
<text x="16.3" y="95.7">GND</text>
<text x="16.3" y="90.6">TX0</text>
<text x="44.2" y="95.7">GND</text>
<text x="67.1" y="90.6">GND</text>
<text x="95" y="90.6">GND</text>
<text x="67.1" y="98.3">GND</text>
<text x="95" y="98.3">GND</text>
<text x="16.3" y="103.3">GND</text>
<text x="44.2" y="103.3">GND</text>
<text x="67.1" y="105.9">GND</text>
<text x="95" y="105.9">GND</text>
<text x="16.3" y="111">GND</text>
<text x="44.2" y="113.5">GND</text>
<text x="67.1" y="113.5">GND</text>
<text x="95" y="113.5">GND</text>
<text x="16.3" y="118.6">5V</text>
<text x="162.3" y="115.9">BEC_IN</text>
<text x="16.3" y="121.1">5V</text>
<text x="16.3" y="123.7">5V</text>
<text x="67.1" y="121.1">GND</text>
<text x="95" y="121.1">GND</text>
<text x="206.8" y="124.8">BEC_IN</text>
<text x="249.9" y="122.3">BEC_OUT</text>
<text x="270.3" y="122.3">BEC_OUT</text>
<text x="16.3" y="126.2">5V</text>
<text x="16.3" y="128.7">5V</text>
<text x="16.3" y="131.3">5V</text>
<text x="44.2" y="126.2">CM4_3V3</text>
<text x="44.2" y="128.7">CM4_3V3</text>
<text x="67.1" y="128.7">GND</text>
<text x="95" y="128.7">GND</text>
<text x="175" y="128.7">BEC_FB 4</text>
<text x="67.1" y="136.4">GND</text>
<text x="95" y="136.4">GND</text>
<text x="267.7" y="135.1">BEC_FB</text>
<text x="9.9" y="141.4">PWR_LED</text>
<text x="9.9" y="144">CAM_GPIO</text>
<text x="44.2" y="144">GND</text>
<text x="67.1" y="144">GND</text>
<text x="95" y="144">GND</text>
<text x="9.9" y="146.5">GLOBAL_EN99</text>
<text x="178.8" y="150.3">BEC_OUT</text>
<text x="194.1" y="150.3">5V</text>
<text x="82.3" y="163">GLOBAL_EN</text>
<text x="9.1" y="170.5">PWR_LED</text>
<text x="9.9" y="180.7">ACT_LED</text>
</g>
<g font-size="2.3">
<text x="25" y="22.3">1</text>
<text x="27.4" y="23.6">1</text>
<text x="36.9" y="23.6">2</text>
<text x="39.2" y="22.3">2</text>
<text x="78.2" y="23.6">1</text>
<text x="87.7" y="23.6">2</text>
<text x="90" y="22.3">2</text>
<text x="124.6" y="22.8">17</text>
<text x="172.3" y="22.3">1</text>
<text x="174.7" y="23.6">1</text>
<text x="261.2" y="22.3">1</text>
<text x="263.6" y="23.6">GND</text>
<text x="25" y="24.8">3</text>
<text x="25" y="27.4">5</text>
<text x="25" y="29.9">7</text>
<text x="27.4" y="26.1">3</text>
<text x="27.4" y="28.6">5</text>
<text x="36.9" y="28.6">6</text>
<text x="36.9" y="26.1">4</text>
<text x="39.2" y="29.9">8</text>
<text x="39.2" y="27.4">6</text>
<text x="39.2" y="24.8">4</text>
<text x="75.8" y="29.9">7</text>
<text x="78.2" y="26.1">3</text>
<text x="78.2" y="28.6">5</text>
<text x="87.7" y="28.6">6</text>
<text x="87.7" y="26.1">4</text>
<text x="90" y="29.9">8</text>
<text x="90" y="27.4">6</text>
<text x="90" y="24.8">4</text>
<text x="124.6" y="27.9">15</text>
<text x="129.4" y="29.2">15 CAM_D0_N</text>
<text x="129.4" y="24.1">17</text>
<text x="172.3" y="29.9">4</text>
<text x="174.7" y="26.1">2</text>
<text x="174.7" y="28.6">3</text>
<text x="261.2" y="24.8">2</text>
<text x="261.2" y="27.4">3</text>
<text x="263.6" y="26.1">VOUT</text>
<text x="263.6" y="28.6">VIN</text>
<text x="273.2" y="26.1">VOUT</text>
<text x="280.5" y="24.8">4</text>
<text x="23.8" y="35">11</text>
<text x="25" y="32.5">9</text>
<text x="27.4" y="31.2">7</text>
<text x="27.4" y="33.7">9</text>
<text x="35.7" y="33.7">10</text>
<text x="36.9" y="31.2">8</text>
<text x="39.2" y="35">12</text>
<text x="39.2" y="32.5">10</text>
<text x="74.6" y="35">11</text>
<text x="75.8" y="32.5">9</text>
<text x="78.2" y="31.2">7</text>
<text x="78.2" y="33.7">9</text>
<text x="86.5" y="33.7">10</text>
<text x="87.7" y="31.2">8</text>
<text x="90" y="35">12</text>
<text x="90" y="32.5">10</text>
<text x="124.6" y="35.5">12</text>
<text x="124.6" y="33">13</text>
<text x="124.6" y="30.4">14</text>
<text x="129.4" y="34.3">13 GND</text>
<text x="129.4" y="31.7">14 CAM_D0_P</text>
<text x="174.7" y="31.2">4</text>
<text x="23.8" y="37.5">13</text>
<text x="23.8" y="40.1">15</text>
<text x="27.4" y="36.3">11</text>
<text x="27.4" y="38.8">13</text>
<text x="27.4" y="41.3">15</text>
<text x="35.7" y="41.3">16</text>
<text x="35.7" y="38.8">14</text>
<text x="35.7" y="36.3">12</text>
<text x="39.2" y="40.1">16</text>
<text x="39.2" y="37.5">14</text>
<text x="74.6" y="37.5">13</text>
<text x="74.6" y="40.1">15</text>
<text x="78.2" y="36.3">11</text>
<text x="78.2" y="38.8">13</text>
<text x="78.2" y="41.3">15</text>
<text x="86.5" y="41.3">16</text>
<text x="86.5" y="38.8">14</text>
<text x="86.5" y="36.3">12</text>
<text x="90" y="40.1">16</text>
<text x="90" y="37.5">14</text>
<text x="124.6" y="40.6">10</text>
<text x="124.6" y="38.1">11</text>
<text x="129.4" y="41.9">10 GND</text>
<text x="129.4" y="39.3">11 CAM_D1_P</text>
<text x="129.4" y="36.8">12 CAM_D1_N</text>
<text x="23.8" y="42.6">17</text>
<text x="23.8" y="45.2">19</text>
<text x="27.4" y="43.9">17</text>
<text x="27.4" y="46.4">19</text>
<text x="35.7" y="46.4">20</text>
<text x="35.7" y="43.9">18</text>
<text x="39.2" y="47.7">22</text>
<text x="39.2" y="45.2">20</text>
<text x="39.2" y="42.6">18</text>
<text x="74.6" y="42.6">17</text>
<text x="74.6" y="45.2">19</text>
<text x="74.6" y="47.7">21</text>
<text x="78.2" y="43.9">17</text>
<text x="78.2" y="46.4">19</text>
<text x="86.5" y="46.4">20</text>
<text x="86.5" y="43.9">18</text>
<text x="90" y="47.7">22</text>
<text x="90" y="45.2">20</text>
<text x="90" y="42.6">18</text>
<text x="125.8" y="45.7">8</text>
<text x="125.8" y="43.1">9</text>
<text x="129.4" y="47">8</text>
<text x="129.4" y="44.4">9</text>
<text x="172.3" y="47.7">1</text>
<text x="23.8" y="50.2">23</text>
<text x="23.8" y="52.8">25</text>
<text x="27.4" y="49">21</text>
<text x="27.4" y="51.5">23</text>
<text x="35.7" y="51.5">24</text>
<text x="35.7" y="49">22</text>
<text x="39.2" y="52.8">26</text>
<text x="39.2" y="50.2">24</text>
<text x="74.6" y="50.2">23</text>
<text x="74.6" y="52.8">25</text>
<text x="78.2" y="49">21</text>
<text x="78.2" y="51.5">23</text>
<text x="86.5" y="51.5">24</text>
<text x="86.5" y="49">22</text>
<text x="90" y="52.8">26</text>
<text x="90" y="50.2">24</text>
<text x="125.8" y="53.3">5</text>
<text x="125.8" y="50.8">6</text>
<text x="125.8" y="48.2">7</text>
<text x="129.4" y="52">6</text>
<text x="129.4" y="49.5">7</text>
<text x="172.3" y="50.2">2</text>
<text x="172.3" y="52.8">3</text>
<text x="174.7" y="49">1</text>
<text x="174.7" y="51.5">2</text>
<text x="23.8" y="55.3">27</text>
<text x="23.8" y="57.9">29</text>
<text x="27.4" y="54">25</text>
<text x="27.4" y="56.6">27</text>
<text x="27.4" y="59.1">29</text>
<text x="35.7" y="59.1">30</text>
<text x="35.7" y="56.6">28</text>
<text x="35.7" y="54">26</text>
<text x="39.2" y="57.9">30</text>
<text x="39.2" y="55.3">28</text>
<text x="74.6" y="55.3">27</text>
<text x="74.6" y="57.9">29</text>
<text x="78.2" y="54">25</text>
<text x="78.2" y="56.6">27</text>
<text x="78.2" y="59.1">29</text>
<text x="86.5" y="59.1">30</text>
<text x="86.5" y="56.6">28</text>
<text x="86.5" y="54">26</text>
<text x="90" y="57.9">30</text>
<text x="90" y="55.3">28</text>
<text x="125.8" y="58.4">3</text>
<text x="125.8" y="55.8">4</text>
<text x="129.4" y="59.7">3</text>
<text x="129.4" y="57.1">4</text>
<text x="129.4" y="54.6">5</text>
<text x="174.7" y="54">3</text>
<text x="23.8" y="60.4">31</text>
<text x="23.8" y="62.9">33</text>
<text x="27.4" y="61.7">31</text>
<text x="27.4" y="64.2">33</text>
<text x="35.7" y="64.2">34</text>
<text x="35.7" y="61.7">32</text>
<text x="39.2" y="65.5">36</text>
<text x="39.2" y="62.9">34</text>
<text x="39.2" y="60.4">32</text>
<text x="74.6" y="60.4">31</text>
<text x="74.6" y="62.9">33</text>
<text x="74.6" y="65.5">35</text>
<text x="78.2" y="61.7">31</text>
<text x="78.2" y="64.2">33</text>
<text x="86.5" y="64.2">34</text>
<text x="86.5" y="61.7">32</text>
<text x="90" y="65.5">36</text>
<text x="90" y="62.9">34</text>
<text x="90" y="60.4">32</text>
<text x="125.8" y="63.5">1</text>
<text x="125.8" y="60.9">2</text>
<text x="129.4" y="64.7">1</text>
<text x="129.4" y="62.2">2</text>
<text x="172.3" y="65.5">1</text>
<text x="23.8" y="68">37</text>
<text x="23.8" y="70.6">39</text>
<text x="27.4" y="66.7">35</text>
<text x="27.4" y="69.3">37</text>
<text x="27.4" y="71.8">39</text>
<text x="35.7" y="71.8">40</text>
<text x="35.7" y="69.3">38</text>
<text x="35.7" y="66.7">36</text>
<text x="39.2" y="70.6">40</text>
<text x="39.2" y="68">38</text>
<text x="74.6" y="68">37</text>
<text x="74.6" y="70.6">39</text>
<text x="78.2" y="66.7">35</text>
<text x="78.2" y="69.3">37</text>
<text x="78.2" y="71.8">39</text>
<text x="86.5" y="71.8">40</text>
<text x="86.5" y="69.3">38</text>
<text x="86.5" y="66.7">36</text>
<text x="90" y="70.6">40</text>
<text x="90" y="68">38</text>
<text x="124.6" y="68.5">16</text>
<text x="129.4" y="69.8">16</text>
<text x="172.3" y="68">2</text>
<text x="172.3" y="70.6">3</text>
<text x="174.7" y="66.7">1</text>
<text x="174.7" y="69.3">2</text>
<text x="174.7" y="71.8">3</text>
<text x="23.8" y="73.1">41</text>
<text x="23.8" y="75.6">43</text>
<text x="27.4" y="74.4">41</text>
<text x="27.4" y="76.9">43</text>
<text x="35.7" y="76.9">44</text>
<text x="35.7" y="74.4">42</text>
<text x="39.2" y="75.6">44</text>
<text x="39.2" y="73.1">42</text>
<text x="74.6" y="73.1">41</text>
<text x="74.6" y="75.6">43</text>
<text x="78.2" y="74.4">41</text>
<text x="78.2" y="76.9">43</text>
<text x="86.5" y="76.9">44</text>
<text x="86.5" y="74.4">42</text>
<text x="90" y="75.6">44</text>
<text x="90" y="73.1">42</text>
<text x="23.8" y="78.2">45</text>
<text x="23.8" y="80.7">47</text>
<text x="23.8" y="83.3">49</text>
<text x="27.4" y="79.4">45</text>
<text x="27.4" y="82">47</text>
<text x="35.7" y="82">48</text>
<text x="35.7" y="79.4">46</text>
<text x="39.2" y="83.3">50</text>
<text x="39.2" y="80.7">48</text>
<text x="39.2" y="78.2">46</text>
<text x="74.6" y="78.2">45</text>
<text x="74.6" y="80.7">47</text>
<text x="74.6" y="83.3">49</text>
<text x="78.2" y="79.4">45</text>
<text x="78.2" y="82">47</text>
<text x="86.5" y="82">48</text>
<text x="86.5" y="79.4">46</text>
<text x="90" y="83.3">50</text>
<text x="90" y="80.7">48</text>
<text x="90" y="78.2">46</text>
<text x="23.8" y="85.8">51</text>
<text x="23.8" y="88.3">53</text>
<text x="27.4" y="84.5">49</text>
<text x="27.4" y="87.1">51</text>
<text x="27.4" y="89.6">53</text>
<text x="35.7" y="89.6">54</text>
<text x="35.7" y="87.1">52</text>
<text x="35.7" y="84.5">50</text>
<text x="39.2" y="88.3">54</text>
<text x="39.2" y="85.8">52</text>
<text x="74.6" y="85.8">51</text>
<text x="74.6" y="88.3">53</text>
<text x="78.2" y="84.5">49</text>
<text x="78.2" y="87.1">51</text>
<text x="78.2" y="89.6">53</text>
<text x="86.5" y="89.6">54</text>
<text x="86.5" y="87.1">52</text>
<text x="86.5" y="84.5">50</text>
<text x="90" y="88.3">54</text>
<text x="90" y="85.8">52</text>
<text x="23.8" y="90.9">55</text>
<text x="23.8" y="93.4">57</text>
<text x="23.8" y="96">59</text>
<text x="27.4" y="92.1">55</text>
<text x="27.4" y="94.7">57</text>
<text x="35.7" y="94.7">58</text>
<text x="35.7" y="92.1">56</text>
<text x="39.2" y="96">60</text>
<text x="39.2" y="93.4">58</text>
<text x="39.2" y="90.9">56</text>
<text x="74.6" y="90.9">55</text>
<text x="74.6" y="93.4">57</text>
<text x="74.6" y="96">59</text>
<text x="78.2" y="92.1">55</text>
<text x="78.2" y="94.7">57</text>
<text x="86.5" y="94.7">58</text>
<text x="86.5" y="92.1">56</text>
<text x="90" y="96">60</text>
<text x="90" y="93.4">58</text>
<text x="90" y="90.9">56</text>
<text x="23.8" y="98.5">61</text>
<text x="23.8" y="101">63</text>
<text x="27.4" y="97.2">59</text>
<text x="27.4" y="99.8">61</text>
<text x="35.7" y="99.8">62</text>
<text x="35.7" y="97.2">60</text>
<text x="39.2" y="101">64</text>
<text x="39.2" y="98.5">62</text>
<text x="74.6" y="98.5">61</text>
<text x="74.6" y="101">63</text>
<text x="78.2" y="97.2">59</text>
<text x="78.2" y="99.8">61</text>
<text x="86.5" y="99.8">62</text>
<text x="86.5" y="97.2">60</text>
<text x="90" y="101">64</text>
<text x="90" y="98.5">62</text>
<text x="23.8" y="103.6">65</text>
<text x="23.8" y="106.1">67</text>
<text x="27.4" y="102.3">63</text>
<text x="27.4" y="104.8">65</text>
<text x="27.4" y="107.4">67</text>
<text x="35.7" y="107.4">68</text>
<text x="35.7" y="104.8">66</text>
<text x="35.7" y="102.3">64</text>
<text x="39.2" y="106.1">68</text>
<text x="39.2" y="103.6">66</text>
<text x="74.6" y="103.6">65</text>
<text x="74.6" y="106.1">67</text>
<text x="78.2" y="102.3">63</text>
<text x="78.2" y="104.8">65</text>
<text x="78.2" y="107.4">67</text>
<text x="86.5" y="107.4">68</text>
<text x="86.5" y="104.8">66</text>
<text x="86.5" y="102.3">64</text>
<text x="90" y="106.1">68</text>
<text x="90" y="103.6">66</text>
<text x="23.8" y="108.7">69</text>
<text x="23.8" y="111.2">71</text>
<text x="23.8" y="113.7">73</text>
<text x="27.4" y="109.9">69</text>
<text x="27.4" y="112.5">71</text>
<text x="35.7" y="112.5">72</text>
<text x="35.7" y="109.9">70</text>
<text x="39.2" y="113.7">74</text>
<text x="39.2" y="111.2">72</text>
<text x="39.2" y="108.7">70</text>
<text x="74.6" y="108.7">69</text>
<text x="74.6" y="111.2">71</text>
<text x="74.6" y="113.7">73</text>
<text x="78.2" y="109.9">69</text>
<text x="78.2" y="112.5">71</text>
<text x="86.5" y="112.5">72</text>
<text x="86.5" y="109.9">70</text>
<text x="90" y="113.7">74</text>
<text x="90" y="111.2">72</text>
<text x="90" y="108.7">70</text>
<text x="23.8" y="116.3">75</text>
<text x="23.8" y="118.8">77</text>
<text x="27.4" y="115">73</text>
<text x="27.4" y="117.5">75</text>
<text x="35.7" y="117.5">76</text>
<text x="35.7" y="115">74</text>
<text x="39.2" y="118.8">78</text>
<text x="39.2" y="116.3">76</text>
<text x="74.6" y="116.3">75</text>
<text x="74.6" y="118.8">77</text>
<text x="78.2" y="115">73</text>
<text x="78.2" y="117.5">75</text>
<text x="86.5" y="117.5">76</text>
<text x="86.5" y="115">74</text>
<text x="90" y="118.8">78</text>
<text x="90" y="116.3">76</text>
<text x="23.8" y="121.4">79</text>
<text x="23.8" y="123.9">81</text>
<text x="27.4" y="120.1">77</text>
<text x="27.4" y="122.6">79</text>
<text x="27.4" y="125.2">81</text>
<text x="35.7" y="125.2">82</text>
<text x="35.7" y="122.6">80</text>
<text x="35.7" y="120.1">78</text>
<text x="39.2" y="123.9">82</text>
<text x="39.2" y="121.4">80</text>
<text x="74.6" y="121.4">79</text>
<text x="74.6" y="123.9">81</text>
<text x="78.2" y="120.1">77</text>
<text x="78.2" y="122.6">79</text>
<text x="78.2" y="125.2">81</text>
<text x="86.5" y="125.2">82</text>
<text x="86.5" y="122.6">80</text>
<text x="86.5" y="120.1">78</text>
<text x="90" y="123.9">82</text>
<text x="90" y="121.4">80</text>
<text x="185" y="121.4">1</text>
<text x="185" y="123.9">2</text>
<text x="187.4" y="122.6">BOOT</text>
<text x="187.4" y="125.2">NC</text>
<text x="197" y="125.2">VIN</text>
<text x="197.1" y="122.6">SW</text>
<text x="201.8" y="123.9">7</text>
<text x="201.8" y="121.4">8</text>
<text x="23.8" y="126.4">83</text>
<text x="23.8" y="129">85</text>
<text x="23.8" y="131.5">87</text>
<text x="27.4" y="127.7">83</text>
<text x="27.4" y="130.2">85</text>
<text x="35.7" y="130.2">86</text>
<text x="35.7" y="127.7">84</text>
<text x="39.2" y="131.5">88</text>
<text x="39.2" y="129">86</text>
<text x="39.2" y="126.4">84</text>
<text x="74.6" y="126.4">83</text>
<text x="74.6" y="129">85</text>
<text x="74.6" y="131.5">87</text>
<text x="78.2" y="127.7">83</text>
<text x="78.2" y="130.2">85</text>
<text x="86.5" y="130.2">86</text>
<text x="86.5" y="127.7">84</text>
<text x="90" y="131.5">88</text>
<text x="90" y="129">86</text>
<text x="90" y="126.4">84</text>
<text x="185" y="126.4">3</text>
<text x="187.4" y="127.7">NC</text>
<text x="187.4" y="130.2">FB</text>
<text x="195.7" y="127.7">GND</text>
<text x="197.6" y="130.2">EN</text>
<text x="201.8" y="129">5</text>
<text x="201.8" y="126.4">6</text>
<text x="201.8" y="131.5">9</text>
<text x="23.8" y="134.1">89</text>
<text x="23.8" y="136.6">91</text>
<text x="27.4" y="132.8">87</text>
<text x="27.4" y="135.3">89</text>
<text x="27.4" y="137.9">91</text>
<text x="35.7" y="137.9">92</text>
<text x="35.7" y="135.3">90</text>
<text x="35.7" y="132.8">88</text>
<text x="39.2" y="136.6">92</text>
<text x="39.2" y="134.1">90</text>
<text x="74.6" y="134.1">89</text>
<text x="74.6" y="136.6">91</text>
<text x="78.2" y="132.8">87</text>
<text x="78.2" y="135.3">89</text>
<text x="78.2" y="137.9">91</text>
<text x="86.5" y="137.9">92</text>
<text x="86.5" y="135.3">90</text>
<text x="86.5" y="132.8">88</text>
<text x="90" y="136.6">92</text>
<text x="90" y="134.1">90</text>
<text x="196.1" y="132.8">PAD</text>
<text x="23.8" y="139.1">93</text>
<text x="23.8" y="141.7">95</text>
<text x="27.4" y="140.4">93</text>
<text x="27.4" y="142.9">95</text>
<text x="35.7" y="142.9">96</text>
<text x="35.7" y="140.4">94</text>
<text x="39.2" y="141.7">96</text>
<text x="39.2" y="139.1">94</text>
<text x="74.6" y="139.1">93</text>
<text x="74.6" y="141.7">95</text>
<text x="78.2" y="140.4">93</text>
<text x="78.2" y="142.9">95</text>
<text x="86.5" y="142.9">96</text>
<text x="86.5" y="140.4">94</text>
<text x="90" y="141.7">96</text>
<text x="90" y="139.1">94</text>
<text x="23.8" y="144.2">97</text>
<text x="27.4" y="145.5">97</text>
<text x="27.4" y="148">99</text>
<text x="34.4" y="148">100</text>
<text x="35.7" y="145.5">98</text>
<text x="39.2" y="146.8">100</text>
<text x="39.2" y="144.2">98</text>
<text x="74.6" y="144.2">97</text>
<text x="74.6" y="146.8">99</text>
<text x="78.2" y="145.5">97</text>
<text x="78.2" y="148">99</text>
<text x="85.2" y="148">100</text>
<text x="86.5" y="145.5">98</text>
<text x="90" y="146.8">100</text>
<text x="90" y="144.2">98</text>
<text x="78.5" y="169.6">1</text>
<text x="84.8" y="169.6">2</text>
<text x="78.5" y="177.2">3</text>
<text x="84.8" y="177.2">4</text>
</g>
</svg>
